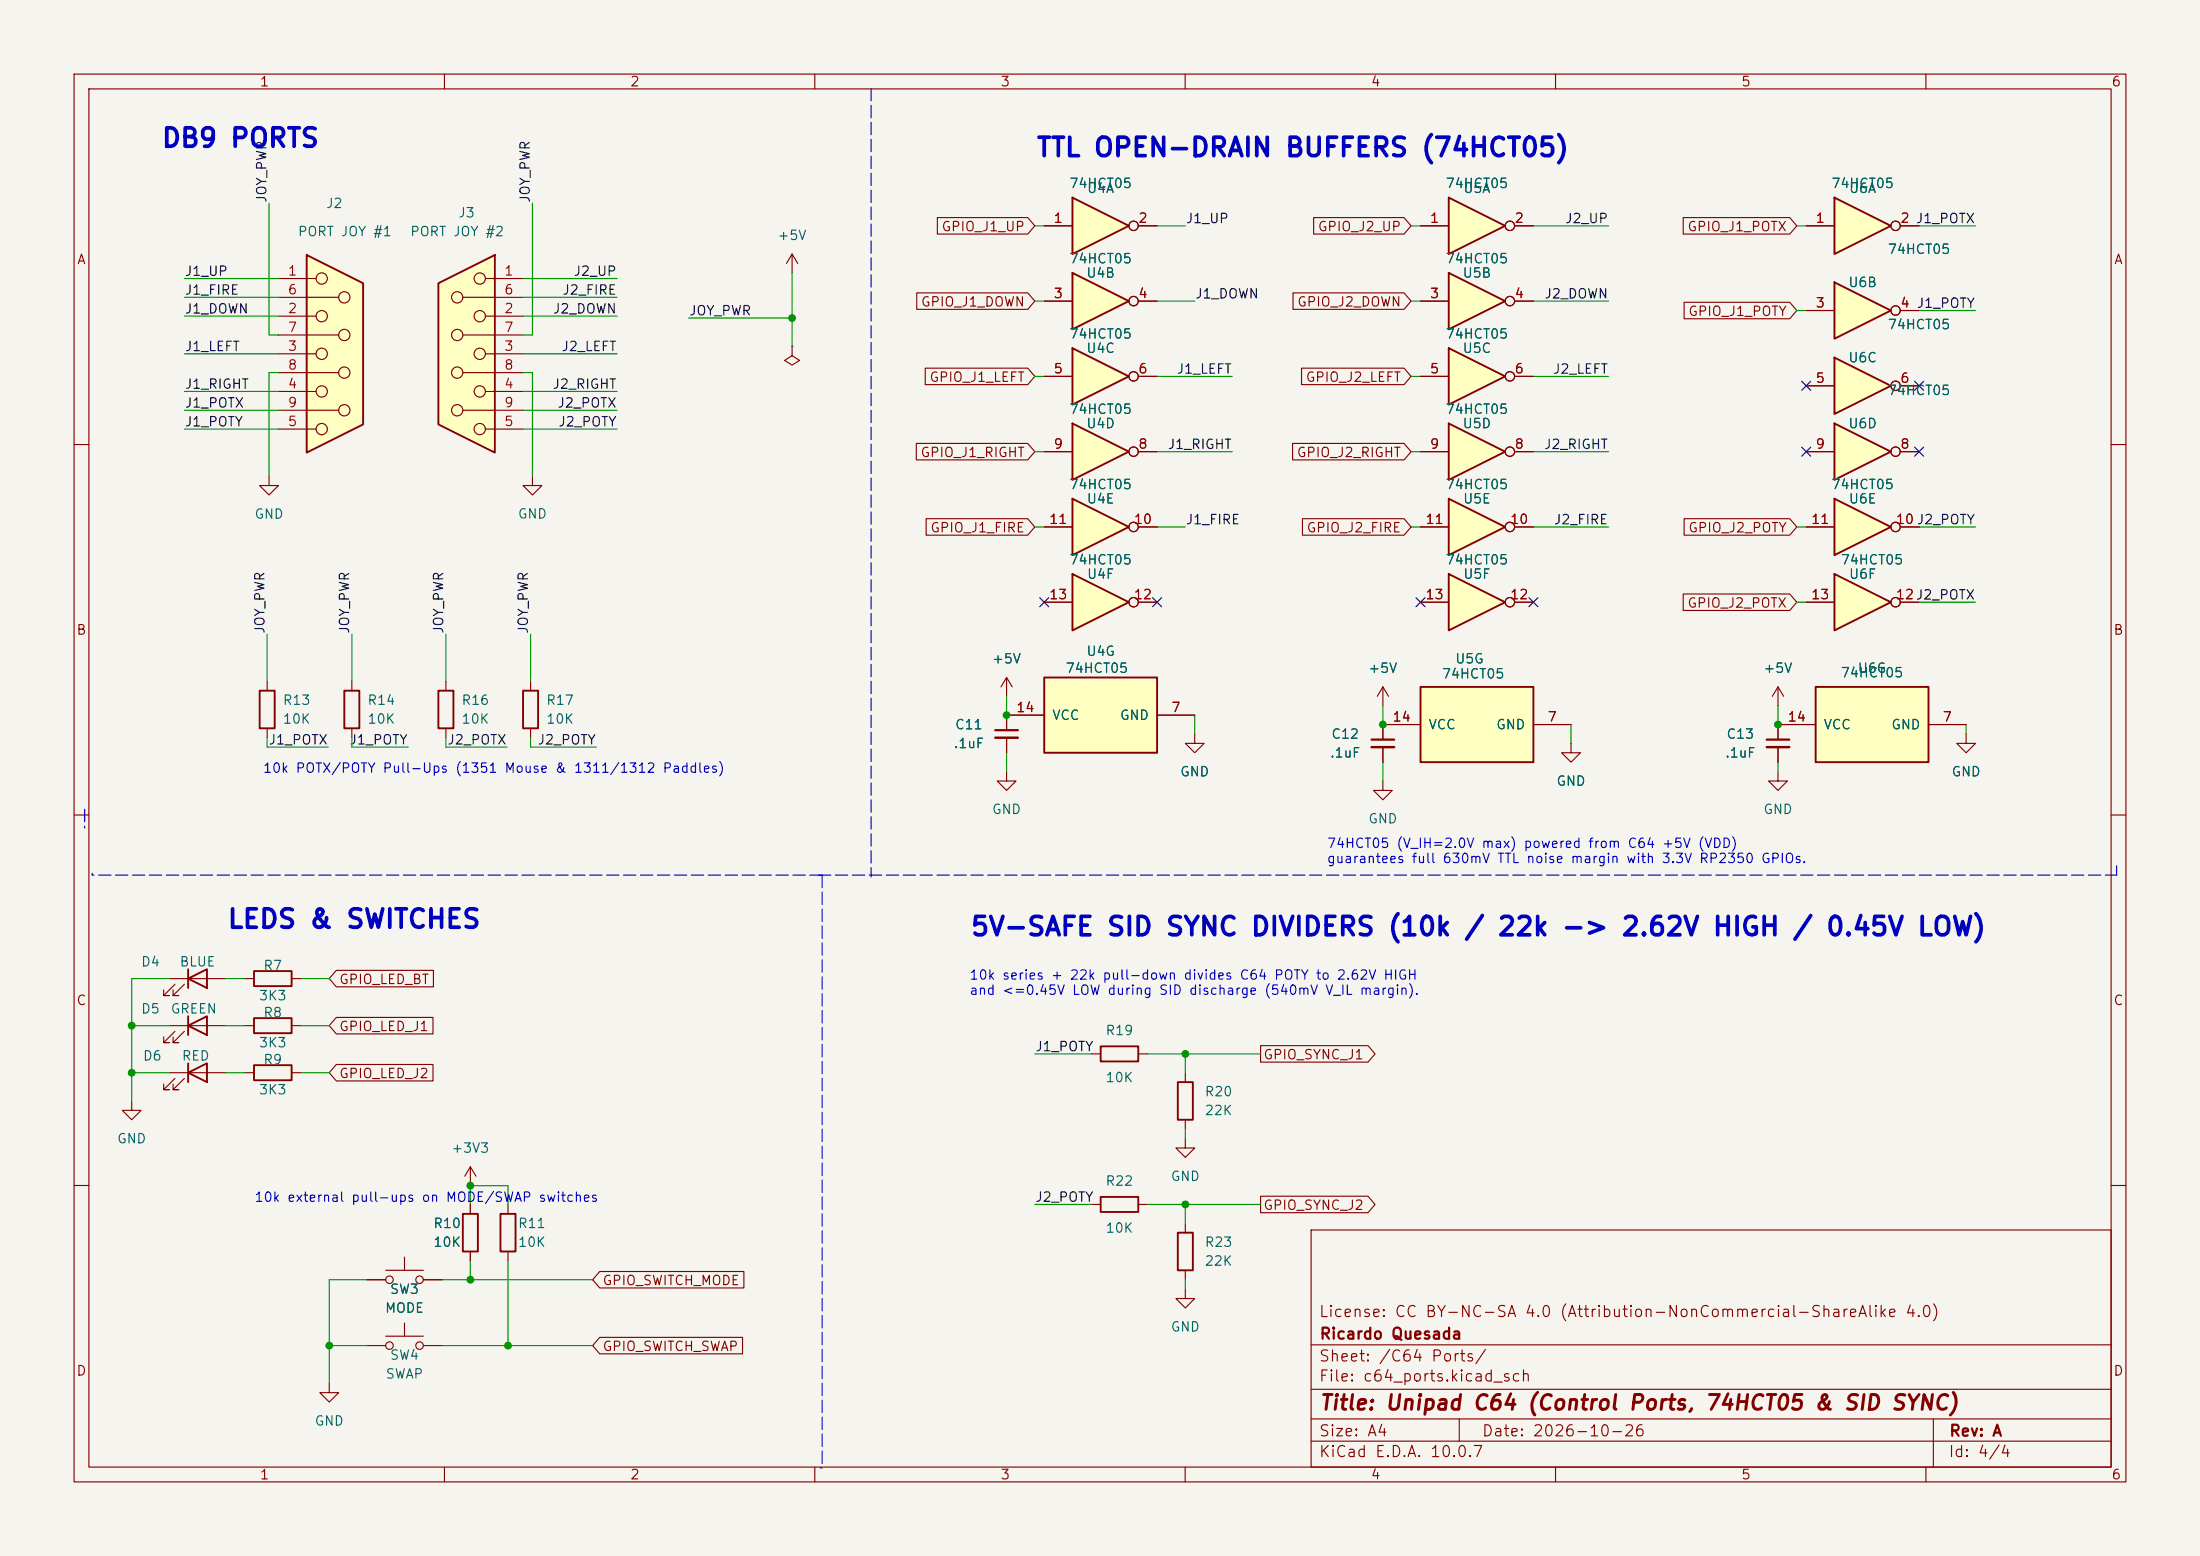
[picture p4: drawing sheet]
<svg xmlns="http://www.w3.org/2000/svg" width="297mm" height="210mm" viewBox="0 0 297 210" stroke-linecap="round" stroke-linejoin="round" font-family="sans-serif">
<path d="M0 0h297v210h-297z" fill="#f5f4ef" stroke="#f5f4ef" stroke-width=".14"/>
<g fill="none" stroke="#840000" stroke-width=".15">
<path d="M10 10h277v190h-277zM12 12h273v186h-273zM60 10v2M110 10v2M160 10v2M210 10v2M260 10v2M10 60h2M285 60h2M10 110h2M285 110h2M10 160h2"/>
<path d="M177 166h108v32h-108zM285 160h2M60 198v2M110 198v2M160 198v2M177 194.5h108M177 191.5h108M177 187.5h108M177 181.5h108M197 191.5v3M210 198v2M260 198v2"/>
<path d="M261 191.5v6.5"/>
</g>
<path d="M247.6 26.7l7.7 3.8-7.7 3.8z" fill="#ffffc2"/>
<path d="M247.6 26.7l7.7 3.8-7.7 3.8z" fill="none" stroke="#840000" stroke-width=".25"/>
<g fill="none" stroke="#840000" stroke-width=".15">
<path d="M243.8 30.5h3.8M256.5 30.5h2.6"/>
<circle cx="255.9" cy="30.5" r=".63"/>
</g>
<path d="M247.6 38.1l7.7 3.8-7.7 3.8z" fill="#ffffc2"/>
<path d="M247.6 38.1l7.7 3.8-7.7 3.8z" fill="none" stroke="#840000" stroke-width=".25"/>
<g fill="none" stroke="#840000" stroke-width=".15">
<path d="M106.9 34.3l-.7 1.3M106.9 34.3l.8 1.3M106.9 34.3v2.5M243.8 41.9h3.8M256.5 41.9h2.6M186.7 92.7v2.6M186.7 97.8v2M186.7 92.7l-.8 1.3M186.7 92.7l.8 1.3M240 92.7l-.7 1.3M240 92.7l.8 1.3M240 92.7v2.6"/>
<path d="M240 97.8v2M186.7 100.8v2.1M240 104.1v1.3h1.3l-1.3 1.3-1.2-1.3h1.2M240 100.8v2.1"/>
<circle cx="255.9" cy="41.9" r=".63"/>
</g>
<path d="M185.2 99.8h3M238.5 99.8h3.1" fill="none" stroke="#840000" stroke-width=".3"/>
<path d="M185.2 100.8h3M238.5 100.8h3.1" fill="none" stroke="#840000" stroke-width=".33"/>
<path d="M195.6 67.3l7.6 3.8-7.6 3.8z" fill="#ffffc2"/>
<path d="M195.6 67.3l7.6 3.8-7.6 3.8z" fill="none" stroke="#840000" stroke-width=".25"/>
<g fill="none" stroke="#840000" stroke-width=".15">
<path d="M191.8 71.1h3.8M204.5 71.1h2.5M17.8 148.6v1.3h1.2l-1.2 1.2-1.3-1.2h1.3"/>
<circle cx="203.8" cy="71.1" r=".63"/>
</g>
<path d="M195.6 77.5l7.6 3.8-7.6 3.8z" fill="#ffffc2"/>
<g fill="none" stroke="#840000" stroke-width=".25">
<path d="M195.6 77.5l7.6 3.8-7.6 3.8zM25.4 138.4l2.5-1.2v2.5zM25.4 132.1l2.5-1.3v2.6zM25.4 130.8v2.6M25.4 137.2v2.5M34.3 137.4h5.1v2h-5.1zM34.3 131.1h5.1v2h-5.1zM25.4 144.8l2.5-1.3v2.6zM25.4 143.5v2.6M34.3 143.8h5.1v2h-5.1zM148.6 141.2h5.1v2.1h-5.1zM159 146.1h2v5h-2z"/>
<path d="M62.5 163.8h2v5.1h-2zM67.6 163.8h2v5.1h-2zM148.6 161.5h5.1v2.1h-5.1z"/>
</g>
<g fill="none" stroke="#840000" stroke-width=".15">
<path d="M191.8 81.3h3.8M204.5 81.3h2.5M22.9 138.4h7.6M22.9 132.1h7.6M23.6 139.2l-1.5 1.5h.8h-.8v-.7M23.6 132.8l-1.5 1.6h.8h-.8v-.8M24.9 139.2l-1.5 1.5h.7h-.7v-.7M24.9 132.8l-1.5 1.6h.7h-.7v-.8M33 138.4h1.3M33 132.1h1.3M39.4 138.4h1.2M39.4 132.1h1.2"/>
<path d="M22.9 144.8h7.6M23.6 145.5l-1.5 1.6h.8h-.8v-.8M24.9 145.5l-1.5 1.6h.7h-.7v-.8M33 144.8h1.3M39.4 144.8h1.2M63.5 157.5l-.8 1.3M63.5 157.5l.8 1.3M63.5 157.5v2.5M147.3 142.2h1.3M153.7 142.2h1.2M160 153.7v1.2h1.3l-1.3 1.3-1.3-1.3h1.3M160 144.8v1.3"/>
<path d="M160 151.1v1.3M49.5 172.7h2.6M52.1 171.5h5M54.6 169.7v1.8M54.6 178.6v1.7M57.1 172.7h2.6M63.5 162.6v1.2M63.5 168.9v1.3M68.6 162.6v1.2M68.6 168.9v1.3M147.3 162.6h1.3M153.7 162.6h1.2"/>
<path d="M44.4 186.7v1.3h1.3l-1.3 1.2-1.2-1.2h1.2M49.5 181.6h2.6M52.1 180.3h5M57.1 181.6h2.6"/>
<circle cx="203.8" cy="81.3" r=".63"/>
<circle cx="52.6" cy="172.7" r=".51"/>
<circle cx="56.6" cy="172.7" r=".51"/>
<circle cx="52.6" cy="181.6" r=".51"/>
<circle cx="56.6" cy="181.6" r=".51"/>
</g>
<path d="M141 91.4h15.2v10.2h-15.2z" fill="#ffffc2"/>
<path d="M141 91.4h15.2v10.2h-15.2z" fill="none" stroke="#840000" stroke-width=".25"/>
<path d="M135.9 91.4l-.8 1.3M135.9 91.4l.8 1.3M135.9 91.4v2.6M135.9 99.6v2M141 96.5h-5.1v2.1M156.2 96.5h5.1" fill="none" stroke="#840000" stroke-width=".15"/>
<path d="M134.4 98.6h3" fill="none" stroke="#840000" stroke-width=".3"/>
<path d="M134.4 99.6h3" fill="none" stroke="#840000" stroke-width=".33"/>
<path d="M191.8 92.7h15.2v10.2h-15.2z" fill="#ffffc2"/>
<path d="M191.8 92.7h15.2v10.2h-15.2z" fill="none" stroke="#840000" stroke-width=".25"/>
<path d="M186.7 97.8h5.1M207 97.8h5.1" fill="none" stroke="#840000" stroke-width=".15"/>
<path d="M144.8 36.8l7.6 3.8-7.6 3.9z" fill="#ffffc2"/>
<path d="M144.8 36.8l7.6 3.8-7.6 3.9z" fill="none" stroke="#840000" stroke-width=".25"/>
<g fill="none" stroke="#840000" stroke-width=".15">
<path d="M141 40.6h3.8M153.7 40.6h2.5"/>
<circle cx="153" cy="40.6" r=".63"/>
</g>
<path d="M195.6 47l7.6 3.8-7.6 3.8z" fill="#ffffc2"/>
<path d="M195.6 47l7.6 3.8-7.6 3.8z" fill="none" stroke="#840000" stroke-width=".25"/>
<g fill="none" stroke="#840000" stroke-width=".15">
<path d="M191.8 50.8h3.8M204.5 50.8h2.5"/>
<circle cx="203.8" cy="50.8" r=".63"/>
</g>
<path d="M195.6 57.2l7.6 3.8-7.6 3.8z" fill="#ffffc2"/>
<path d="M195.6 57.2l7.6 3.8-7.6 3.8z" fill="none" stroke="#840000" stroke-width=".25"/>
<g fill="none" stroke="#840000" stroke-width=".15">
<path d="M191.8 61h3.8M204.5 61h2.5"/>
<circle cx="203.8" cy="61" r=".63"/>
</g>
<path d="M195.6 26.7l7.6 3.8-7.6 3.8z" fill="#ffffc2"/>
<path d="M195.6 26.7l7.6 3.8-7.6 3.8z" fill="none" stroke="#840000" stroke-width=".25"/>
<g fill="none" stroke="#840000" stroke-width=".15">
<path d="M191.8 30.5h3.8M204.5 30.5h2.5"/>
<circle cx="203.8" cy="30.5" r=".63"/>
</g>
<path d="M195.6 36.8l7.6 3.8-7.6 3.9z" fill="#ffffc2"/>
<path d="M195.6 36.8l7.6 3.8-7.6 3.9z" fill="none" stroke="#840000" stroke-width=".25"/>
<g fill="none" stroke="#840000" stroke-width=".15">
<path d="M191.8 40.6h3.8M204.5 40.6h2.5"/>
<circle cx="203.8" cy="40.6" r=".63"/>
</g>
<path d="M247.6 57.2l7.7 3.8-7.7 3.8z" fill="#ffffc2"/>
<path d="M247.6 57.2l7.7 3.8-7.7 3.8z" fill="none" stroke="#840000" stroke-width=".25"/>
<g fill="none" stroke="#840000" stroke-width=".15">
<path d="M243.8 61h3.8M256.5 61h2.6"/>
<circle cx="255.9" cy="61" r=".63"/>
</g>
<path d="M247.6 48.3l7.7 3.8-7.7 3.8z" fill="#ffffc2"/>
<path d="M247.6 48.3l7.7 3.8-7.7 3.8zM35.1 93.2h2v5.1h-2zM46.5 93.2h2v5.1h-2zM59.2 93.2h2v5.1h-2z" fill="none" stroke="#840000" stroke-width=".25"/>
<g fill="none" stroke="#840000" stroke-width=".15">
<path d="M243.8 52.1h3.8M256.5 52.1h2.6M36.3 64.3v1.2h1.3l-1.3 1.3-1.2-1.3h1.2M36.1 91.9v1.3M36.1 98.3v1.3M47.5 91.9v1.3M47.5 98.3v1.3M60.2 91.9v1.3M60.2 98.3v1.3"/>
<circle cx="255.9" cy="52.1" r=".63"/>
</g>
<path d="M247.6 67.3l7.7 3.8-7.7 3.8z" fill="#ffffc2"/>
<path d="M247.6 67.3l7.7 3.8-7.7 3.8z" fill="none" stroke="#840000" stroke-width=".25"/>
<g fill="none" stroke="#840000" stroke-width=".15">
<path d="M243.8 71.1h3.8M256.5 71.1h2.6M186.7 105.4v1.3h1.3l-1.3 1.3-1.3-1.3h1.3"/>
<circle cx="255.9" cy="71.1" r=".63"/>
</g>
<path d="M144.8 47l7.6 3.8-7.6 3.8z" fill="#ffffc2"/>
<path d="M144.8 47l7.6 3.8-7.6 3.8z" fill="none" stroke="#840000" stroke-width=".25"/>
<g fill="none" stroke="#840000" stroke-width=".15">
<path d="M141 50.8h3.8M153.7 50.8h2.5"/>
<circle cx="153" cy="50.8" r=".63"/>
</g>
<path d="M247.6 77.5l7.7 3.8-7.7 3.8z" fill="#ffffc2"/>
<path d="M247.6 77.5l7.7 3.8-7.7 3.8zM159 166.4h2v5.1h-2z" fill="none" stroke="#840000" stroke-width=".25"/>
<g fill="none" stroke="#840000" stroke-width=".15">
<path d="M243.8 81.3h3.8M256.5 81.3h2.6M212.1 100.3v1.3h1.3l-1.3 1.3-1.3-1.3h1.3M160 174v1.3h1.3l-1.3 1.2-1.3-1.2h1.3M160 165.1v1.3M160 171.5v1.2"/>
<circle cx="255.9" cy="81.3" r=".63"/>
</g>
<path d="M41.4 34.4l7.6 3.8v19.1l-7.6 3.8z" fill="#ffffc2"/>
<path d="M41.4 34.4l7.6 3.8v19.1l-7.6 3.8z" fill="none" stroke="#840000" stroke-width=".25"/>
<g fill="none" stroke="#840000" stroke-width=".15">
<path d="M37.6 37.6h5.1M37.6 40.1h8.1M37.6 42.7h5.1M37.6 45.2h8.1M37.6 47.8h5.1M37.6 50.3h8.1M37.6 52.8h5.1M37.6 55.4h8.1M37.6 57.9h5.1"/>
<circle cx="43.4" cy="37.6" r=".76"/>
<circle cx="43.4" cy="47.8" r=".76"/>
<circle cx="43.4" cy="52.8" r=".76"/>
<circle cx="43.4" cy="42.7" r=".76"/>
<circle cx="43.4" cy="57.9" r=".76"/>
<circle cx="46.5" cy="55.4" r=".76"/>
<circle cx="46.5" cy="45.2" r=".76"/>
<circle cx="46.5" cy="40.1" r=".76"/>
<circle cx="46.5" cy="50.3" r=".76"/>
</g>
<path d="M59.2 38.2l7.6-3.8v26.7l-7.6-3.8z" fill="#ffffc2"/>
<path d="M59.2 38.2l7.6-3.8v26.7l-7.6-3.8z" fill="none" stroke="#840000" stroke-width=".25"/>
<g fill="none" stroke="#840000" stroke-width=".15">
<path d="M65.5 37.6h5.1M62.5 40.1h8.1M62.5 45.2h8.1M62.5 50.3h8.1M62.5 55.4h8.1M65.5 42.7h5.1M65.5 47.8h5.1M65.5 52.8h5.1M65.5 57.9h5.1M161.3 99.1v1.2h1.3l-1.3 1.3-1.3-1.3h1.3M135.9 104.1v1.3h1.3l-1.3 1.3-1.3-1.3h1.3"/>
<circle cx="64.8" cy="37.6" r=".76"/>
<circle cx="61.7" cy="40.1" r=".76"/>
<circle cx="61.7" cy="45.2" r=".76"/>
<circle cx="61.7" cy="50.3" r=".76"/>
<circle cx="61.7" cy="55.4" r=".76"/>
<circle cx="64.8" cy="42.7" r=".76"/>
<circle cx="64.8" cy="57.9" r=".76"/>
<circle cx="64.8" cy="52.8" r=".76"/>
<circle cx="64.8" cy="47.8" r=".76"/>
</g>
<path d="M144.8 77.5l7.6 3.8-7.6 3.8z" fill="#ffffc2"/>
<path d="M144.8 77.5l7.6 3.8-7.6 3.8z" fill="none" stroke="#840000" stroke-width=".25"/>
<g fill="none" stroke="#840000" stroke-width=".15">
<path d="M141 81.3h3.8M153.7 81.3h2.5"/>
<circle cx="153" cy="81.3" r=".63"/>
</g>
<path d="M144.8 67.3l7.6 3.8-7.6 3.8z" fill="#ffffc2"/>
<path d="M144.8 67.3l7.6 3.8-7.6 3.8z" fill="none" stroke="#840000" stroke-width=".25"/>
<g fill="none" stroke="#840000" stroke-width=".15">
<path d="M141 71.1h3.8M153.7 71.1h2.5"/>
<circle cx="153" cy="71.1" r=".63"/>
</g>
<path d="M144.8 57.2l7.6 3.8-7.6 3.8z" fill="#ffffc2"/>
<path d="M144.8 57.2l7.6 3.8-7.6 3.8z" fill="none" stroke="#840000" stroke-width=".25"/>
<g fill="none" stroke="#840000" stroke-width=".15">
<path d="M141 61h3.8M153.7 61h2.5"/>
<circle cx="153" cy="61" r=".63"/>
</g>
<path d="M245.1 92.7h15.2v10.2h-15.2z" fill="#ffffc2"/>
<path d="M245.1 92.7h15.2v10.2h-15.2z" fill="none" stroke="#840000" stroke-width=".25"/>
<path d="M240 97.8h5.1M260.3 97.8h5.1" fill="none" stroke="#840000" stroke-width=".15"/>
<path d="M144.8 26.7l7.6 3.8-7.6 3.8z" fill="#ffffc2"/>
<path d="M144.8 26.7l7.6 3.8-7.6 3.8zM70.6 93.2h2v5.1h-2z" fill="none" stroke="#840000" stroke-width=".25"/>
<g fill="none" stroke="#840000" stroke-width=".15">
<path d="M123.8 39.5h14.9l1 1.1-1 1.2h-14.9zM126.5 29.4h12.2l1 1.1-1 1.1h-12.2zM141 30.5h3.8M153.7 30.5h2.5M174.6 39.5h14.9l1 1.1-1 1.2h-14.9zM177.3 29.4h12.2l1 1.1-1 1.1h-12.2zM191.8 30.5h3.8M204.5 30.5h2.5M227.2 29.4h14.4l1 1.1-1 1.1h-14.4zM243.8 30.5h3.8M256.5 30.5h2.6M106.9 46.7v1.3l1 .6-1 .7-1-.7 1-.6"/>
<path d="M106.9 46.7h.1M123.7 59.8h15l1 1.2-1 1.1h-15zM124.9 49.7h13.8l1 1.1-1 1.1h-13.8zM141 50.8h3.8M141 40.6h3.8M153.7 50.8h2.5M153.7 40.6h2.5M174.5 59.8h15l1 1.2-1 1.1h-15zM175.7 49.7h13.8l1 1.1-1 1.1h-13.8zM191.8 50.8h3.8M191.8 40.6h3.8M204.5 50.8h2.5"/>
<path d="M204.5 40.6h2.5M227.4 40.8h14.2l1 1.1-1 1.1h-14.2zM243.8 52.1h3.8M243.8 41.9h3.8M256.5 52.1h2.6M256.5 41.9h2.6M71.9 64.3v1.2h1.3l-1.3 1.3-1.3-1.3h1.3M125 70h13.7l1 1.1-1 1.1h-13.7zM141 71.1h3.8M141 61h3.8M153.7 71.1h2.5M153.7 61h2.5"/>
<path d="M175.8 70h13.7l1 1.1-1 1.1h-13.7zM191.8 71.1h3.8M191.8 61h3.8M204.5 71.1h2.5M204.5 61h2.5M227.4 70h14.2l1 1.1-1 1.1h-14.2zM243.8 71.1h3.8M243.8 61h3.8M256.5 71.1h2.6M256.5 61h2.6M71.6 91.9v1.3M71.6 98.3v1.3"/>
<path d="M135.9 99.6v2M141 96.5h-5.1v2.1M141 81.3h3.8M153.7 81.3h2.5M156.2 96.5h5.1M191.8 97.8h-5.1v2M191.8 81.3h3.8M204.5 81.3h2.5M207 97.8h5.1M227.2 80.2h14.4l1 1.1-1 1.1h-14.4zM243.8 81.3h3.8M245.1 97.8h-5.1v2"/>
<path d="M256.5 81.3h2.6M260.3 97.8h5.1M265.4 99.1v1.2h1.3l-1.3 1.3-1.2-1.3h1.2M186.7 100.8v2.1M240 100.8v2.1M45.4 137.3h13.1v2.2h-13.1l-1-1.1zM45.4 131h13.1v2.2h-13.1l-1-1.1zM45.4 143.7h13.1v2.2h-13.1l-1-1.1zM170.2 141.1h14.5l.9 1.1-.9 1.2h-14.5zM49.5 172.7h2.6M57.1 172.7h2.6M63.5 162.6v1.2"/>
<path d="M63.5 168.9v1.3M81 171.6h19.4v2.2h-19.4l-1-1.1zM170.2 161.4h14.5l.9 1.2-.9 1.1h-14.5zM81 180.5h19.2v2.2h-19.2l-1-1.1z"/>
<circle cx="153" cy="30.5" r=".63"/>
<circle cx="203.8" cy="30.5" r=".63"/>
<circle cx="255.9" cy="30.5" r=".63"/>
<circle cx="153" cy="50.8" r=".63"/>
<circle cx="153" cy="40.6" r=".63"/>
<circle cx="203.8" cy="40.6" r=".63"/>
<circle cx="203.8" cy="50.8" r=".63"/>
<circle cx="255.9" cy="52.1" r=".63"/>
<circle cx="255.9" cy="41.9" r=".63"/>
<circle cx="153" cy="71.1" r=".63"/>
<circle cx="153" cy="61" r=".63"/>
<circle cx="203.8" cy="71.1" r=".63"/>
<circle cx="203.8" cy="61" r=".63"/>
<circle cx="255.9" cy="71.1" r=".63"/>
<circle cx="255.9" cy="61" r=".63"/>
<circle cx="153" cy="81.3" r=".63"/>
<circle cx="203.8" cy="81.3" r=".63"/>
<circle cx="255.9" cy="81.3" r=".63"/>
</g>
<path d="M117.6 11.9v106.5M11.4 109.2v2.6M12.4 117.9v.2M110.5 118.1h175.2M111 118.1v80M111 118.1h-98.6M285.7 116.8v1.3M110.7 198.1h.3" fill="none" stroke="#0000c2" stroke-width=".15" stroke-dasharray="1.7 .6"/>
<g fill="none" stroke="#009600" stroke-width=".15">
<path d="M24.9 37.6h12.7M36.3 27.4v17.8h1.3M70.6 37.6h12.7M71.9 27.4v17.8h-1.3M106.9 36.8v9.9M139.7 30.5h1.3M156.2 30.5h3.8M190.5 30.5h1.3M207 30.5h10.2M242.6 30.5h1.2M259.1 30.5h7.6M24.9 52.8h12.7"/>
<path d="M24.9 57.9h12.7M24.9 55.4h12.7M24.9 47.8h12.7M24.9 42.7h12.7M24.9 40.1h12.7M37.6 50.3h-1.3v14M70.6 52.8h12.7M70.6 57.9h12.7M70.6 50.3h1.3v14M70.6 55.4h12.7M70.6 47.8h12.7M70.6 42.7h12.7"/>
<path d="M70.6 40.1h12.7M93 42.9h13.9M139.7 40.6h1.3M139.7 50.8h1.3M156.2 40.6h5.1M156.2 50.8h10.2M190.5 40.6h1.3M190.5 50.8h1.3M207 40.6h10.2M207 50.8h10.2M242.6 41.9h1.2M259.1 41.9h7.6"/>
<path d="M139.7 71.1h1.3M139.7 61h1.3M156.2 71.1h3.8M156.2 61h10.2M190.5 71.1h1.3M190.5 61h1.3M207 71.1h10.2M207 61h10.2M242.6 71.1h1.2M259.1 71.1h7.6M36.1 85.6v6.3M36.1 99.6v1.2h8.2"/>
<path d="M47.5 85.6v6.3M47.5 99.6v1.2h7.6M60.2 99.6v1.2h8.3M60.2 85.6v6.3M71.6 99.6v1.2h8.9M71.6 85.6v6.3M135.9 94v2.5M161.3 96.5v2.6M186.7 95.3v2.5M212.1 97.8v2.5M240 95.3v2.5M242.6 81.3h1.2"/>
<path d="M259.1 81.3h7.6M265.4 97.8v1.3M135.9 101.6v2.5M186.7 102.9v2.5M240 102.9v1.2M17.8 138.4h5.1M22.9 132.1h-5.1v16.5M30.5 138.4h2.5M30.5 132.1h2.5M40.6 138.4h3.8M40.6 132.1h3.8M17.8 144.8h5.1"/>
<path d="M30.5 144.8h2.5M40.6 144.8h3.8M139.7 142.2h7.6M154.9 142.2h15.3M160 142.2v2.6M160 152.4v1.3M49.5 172.7h-5.1v14M59.7 172.7h20.3M63.5 162.6v-2.6h5.1v2.6M63.5 170.2v2.5M68.6 170.2v11.4M139.7 162.6h7.6"/>
<path d="M154.9 162.6h15.3M160 162.6v2.5M160 172.7v1.3M44.4 181.6h5.1M59.7 181.6h20.3"/>
</g>
<g fill="none" stroke="#000084" stroke-width=".15">
<path d="M243.2 51.5l1.2 1.2M244.4 51.5l-1.2 1.2M258.5 51.5l1.2 1.2M259.7 51.5l-1.2 1.2M243.2 60.4l1.2 1.2M244.4 60.4l-1.2 1.2M258.5 60.4l1.2 1.2M259.7 60.4l-1.2 1.2M140.4 80.7l1.2 1.2M141.6 80.7l-1.2 1.2M155.6 80.7l1.2 1.2M156.8 80.7l-1.2 1.2"/>
<path d="M191.2 80.7l1.2 1.2M192.4 80.7l-1.2 1.2M206.4 80.7l1.2 1.2M207.6 80.7l-1.2 1.2"/>
</g>
<g fill="#009600" stroke="#009600" stroke-width=".14">
<circle cx="17.8" cy="144.8" r=".46"/>
<circle cx="17.8" cy="138.4" r=".46"/>
<circle cx="160" cy="162.6" r=".46"/>
<circle cx="135.9" cy="96.5" r=".46"/>
<circle cx="160" cy="142.2" r=".46"/>
<circle cx="186.7" cy="97.8" r=".46"/>
<circle cx="106.9" cy="42.9" r=".46"/>
<circle cx="63.5" cy="160" r=".46"/>
<circle cx="44.4" cy="181.6" r=".46"/>
<circle cx="63.5" cy="172.7" r=".46"/>
<circle cx="68.6" cy="181.6" r=".46"/>
<circle cx="240" cy="97.8" r=".46"/>
</g>
<g font-size="2.5" fill="#0000c2">
<text x="21.7" y="20.5">DB9 PORTS</text>
<text x="139.8" y="21.8">TTL OPEN-DRAIN BUFFERS (74HCT05)</text>
<text x="30.6" y="125.9">LEDS &amp; SWITCHES</text>
<text x="130.9" y="126.9">5V-SAFE SID SYNC DIVIDERS (10k / 22k -&gt; 2.62V HIGH / 0.45V LOW)</text>
</g>
<text font-size="2" fill="#840000" x="178" y="190.8">Title: Unipad C64 (Control Ports, 74HCT05 &amp; SID SYNC)</text>
<g font-size="1.5" fill="#840000">
<text x="178" y="178.1">License: CC BY-NC-SA 4.0 (Attribution-NonCommercial-ShareAlike 4.0)</text>
<text x="178" y="184.1">Sheet: /C64 Ports/</text>
<text x="178" y="181.1">Ricardo Quesada</text>
<text x="178" y="186.8">File: c64_ports.kicad_sch</text>
<text x="178" y="197">KiCad E.D.A. 10.0.7</text>
<text x="178" y="194.2">Size: A4</text>
<text x="200" y="194.2">Date: 2026-10-26</text>
<text x="263" y="197">Id: 4/4</text>
<text x="263" y="194.2">Rev: A</text>
</g>
<g font-size="1.3" fill="#840000">
<text x="35" y="12">1</text>
<text x="85" y="12">2</text>
<text x="135" y="12">3</text>
<text x="185" y="12">4</text>
<text x="235" y="12">5</text>
<text x="285" y="12">6</text>
<text x="10.3" y="36">A</text>
<text x="127" y="31.5">GPIO_J1_UP</text>
<text x="177.8" y="31.5">GPIO_J2_UP</text>
<text x="227.7" y="31.5">GPIO_J1_POTX</text>
<text x="285.3" y="36">A</text>
<text x="124.2" y="41.7">GPIO_J1_DOWN</text>
<text x="175" y="41.7">GPIO_J2_DOWN</text>
<text x="227.8" y="43">GPIO_J1_POTY</text>
<text x="125.4" y="51.9">GPIO_J1_LEFT</text>
<text x="176.2" y="51.9">GPIO_J2_LEFT</text>
<text x="124.2" y="62">GPIO_J1_RIGHT</text>
<text x="175" y="62">GPIO_J2_RIGHT</text>
<text x="125.5" y="72.2">GPIO_J1_FIRE</text>
<text x="176.3" y="72.2">GPIO_J2_FIRE</text>
<text x="227.8" y="72.2">GPIO_J2_POTY</text>
<text x="227.7" y="82.3">GPIO_J2_POTX</text>
<text x="10.2" y="86">B</text>
<text x="285.2" y="86">B</text>
<text x="10.2" y="136">C</text>
<text x="45.7" y="133.1">GPIO_LED_BT</text>
<text x="285.2" y="136">C</text>
<text x="45.7" y="139.5">GPIO_LED_J1</text>
<text x="170.5" y="143.3">GPIO_SYNC_J1</text>
<text x="45.7" y="145.8">GPIO_LED_J2</text>
<text x="170.5" y="163.6">GPIO_SYNC_J2</text>
<text x="81.3" y="173.8">GPIO_SWITCH_MODE</text>
<text x="10.2" y="186">D</text>
<text x="81.3" y="182.7">GPIO_SWITCH_SWAP</text>
<text x="285.2" y="186">D</text>
<text x="35" y="200">1</text>
<text x="85" y="200">2</text>
<text x="135" y="200">3</text>
<text x="185" y="200">4</text>
<text x="235" y="200">5</text>
<text x="285" y="200">6</text>
</g>
<g font-size="1.3" fill="#0f0f0f">
<text x="36.3" y="27.5" transform="rotate(-90 36.3 27.5)">JOY_PWR</text>
<text x="71.8" y="27.5" transform="rotate(-90 71.8 27.5)">JOY_PWR</text>
<text x="160" y="30.4">J1_UP</text>
<text x="211.2" y="30.4">J2_UP</text>
<text x="24.9" y="37.6">J1_UP</text>
<text x="24.9" y="40.1">J1_FIRE</text>
<text x="75.8" y="40.1">J2_FIRE</text>
<text x="77.3" y="37.6">J2_UP</text>
<text x="161.3" y="40.6">J1_DOWN</text>
<text x="208.4" y="40.6">J2_DOWN</text>
<text x="24.9" y="47.7">J1_LEFT</text>
<text x="24.9" y="42.6">J1_DOWN</text>
<text x="74.6" y="42.6">J2_DOWN</text>
<text x="75.7" y="47.7">J2_LEFT</text>
<text x="92.9" y="42.9">JOY_PWR</text>
<text x="24.9" y="52.8">J1_RIGHT</text>
<text x="74.5" y="52.8">J2_RIGHT</text>
<text x="158.8" y="50.8">J1_LEFT</text>
<text x="209.6" y="50.8">J2_LEFT</text>
<text x="24.9" y="57.9">J1_POTY</text>
<text x="24.9" y="55.3">J1_POTX</text>
<text x="75.2" y="55.3">J2_POTX</text>
<text x="75.3" y="57.9">J2_POTY</text>
<text x="157.6" y="60.9">J1_RIGHT</text>
<text x="208.4" y="60.9">J2_RIGHT</text>
<text x="160" y="71.1">J1_FIRE</text>
<text x="209.7" y="71.1">J2_FIRE</text>
<text x="36" y="85.6" transform="rotate(-90 36 85.6)">JOY_PWR</text>
<text x="47.5" y="85.6" transform="rotate(-90 47.5 85.6)">JOY_PWR</text>
<text x="60.2" y="85.6" transform="rotate(-90 60.2 85.6)">JOY_PWR</text>
<text x="71.6" y="85.6" transform="rotate(-90 71.6 85.6)">JOY_PWR</text>
<text x="36.2" y="100.8">J1_POTX</text>
<text x="47.1" y="100.8">J1_POTY</text>
<text x="60.3" y="100.8">J2_POTX</text>
<text x="72.5" y="100.8">J2_POTY</text>
<text x="139.7" y="142.2">J1_POTY</text>
<text x="139.7" y="162.5">J2_POTY</text>
</g>
<g font-size="1.3" fill="#006464">
<text x="43.9" y="28.4">J2</text>
<text x="61.8" y="29.7">J3</text>
<text x="144.3" y="25.7">74HCT05</text>
<text x="146.6" y="26.4">U4A</text>
<text x="195.1" y="25.7">74HCT05</text>
<text x="197.4" y="26.4">U5A</text>
<text x="247.1" y="25.7">74HCT05</text>
<text x="249.5" y="26.4">U6A</text>
<text x="40.1" y="32.2">PORT JOY #1</text>
<text x="55.3" y="32.2">PORT JOY #2</text>
<text x="104.9" y="32.7">+5V</text>
<text x="144.3" y="35.9">74HCT05</text>
<text x="195.1" y="35.9">74HCT05</text>
<text x="254.7" y="34.6">74HCT05</text>
<text x="146.6" y="37.8">U4B</text>
<text x="197.4" y="37.8">U5B</text>
<text x="249.4" y="39.1">U6B</text>
<text x="144.3" y="46">74HCT05</text>
<text x="146.6" y="48">U4C</text>
<text x="195.1" y="46">74HCT05</text>
<text x="197.4" y="48">U5C</text>
<text x="254.7" y="44.8">74HCT05</text>
<text x="249.4" y="49.2">U6C</text>
<text x="254.7" y="53.6">74HCT05</text>
<text x="144.3" y="56.2">74HCT05</text>
<text x="146.6" y="58.1">U4D</text>
<text x="195.1" y="56.2">74HCT05</text>
<text x="197.4" y="58.1">U5D</text>
<text x="249.4" y="58.1">U6D</text>
<text x="34.3" y="70.3">GND</text>
<text x="69.8" y="70.3">GND</text>
<text x="144.3" y="66.3">74HCT05</text>
<text x="146.6" y="68.3">U4E</text>
<text x="195.1" y="66.3">74HCT05</text>
<text x="197.4" y="68.3">U5E</text>
<text x="247.1" y="66.3">74HCT05</text>
<text x="249.5" y="68.3">U6E</text>
<text x="144.3" y="76.5">74HCT05</text>
<text x="195.1" y="76.5">74HCT05</text>
<text x="248.4" y="76.5">74HCT05</text>
<text x="146.6" y="78.4">U4F</text>
<text x="197.4" y="78.4">U5F</text>
<text x="249.5" y="78.4">U6F</text>
<text x="133.8" y="89.9">+5V</text>
<text x="146.6" y="88.8">U4G</text>
<text x="196.4" y="89.9">U5G</text>
<text x="38.1" y="95.5">R13</text>
<text x="49.5" y="95.5">R14</text>
<text x="62.2" y="95.5">R16</text>
<text x="73.6" y="95.5">R17</text>
<text x="143.8" y="91.1">74HCT05</text>
<text x="184.6" y="91.1">+5V</text>
<text x="194.6" y="91.9">74HCT05</text>
<text x="238" y="91.1">+5V</text>
<text x="248.4" y="91.7">74HCT05</text>
<text x="250.7" y="91.1">U6G</text>
<text x="38.1" y="98">10K</text>
<text x="49.5" y="98">10K</text>
<text x="62.2" y="98">10K</text>
<text x="73.6" y="98">10K</text>
<text x="128.7" y="101.3">.1uF</text>
<text x="128.8" y="98.8">C11</text>
<text x="142" y="97.5">VCC</text>
<text x="151.1" y="97.5">GND</text>
<text x="179.6" y="100">C12</text>
<text x="192.8" y="98.8">VCC</text>
<text x="201.9" y="98.8">GND</text>
<text x="233" y="100">C13</text>
<text x="246.1" y="98.8">VCC</text>
<text x="255.2" y="98.8">GND</text>
<text x="159.2" y="105.1">GND</text>
<text x="179.5" y="102.6">.1uF</text>
<text x="210" y="106.4">GND</text>
<text x="232.8" y="102.6">.1uF</text>
<text x="263.4" y="105.1">GND</text>
<text x="133.8" y="110.2">GND</text>
<text x="184.6" y="111.5">GND</text>
<text x="238" y="110.2">GND</text>
<text x="19" y="130.8">D4</text>
<text x="24.2" y="130.8">BLUE</text>
<text x="35.5" y="131.3">R7</text>
<text x="19" y="137.1">D5</text>
<text x="23" y="137.1">GREEN</text>
<text x="34.9" y="135.3">3K3</text>
<text x="35.5" y="137.6">R8</text>
<text x="19.2" y="143.5">D6</text>
<text x="24.4" y="143.5">RED</text>
<text x="34.9" y="141.7">3K3</text>
<text x="35.5" y="144">R9</text>
<text x="149.2" y="140">R19</text>
<text x="34.9" y="148">3K3</text>
<text x="149.2" y="146.4">10K</text>
<text x="162.5" y="148.3">R20</text>
<text x="15.7" y="154.6">GND</text>
<text x="60.8" y="155.9">+3V3</text>
<text x="162.5" y="150.8">22K</text>
<text x="149.2" y="160.3">R22</text>
<text x="158" y="159.7">GND</text>
<text x="58.4" y="166.1">R10</text>
<text x="69.8" y="166.1">R11</text>
<text x="149.2" y="166.7">10K</text>
<text x="58.4" y="168.6">10K</text>
<text x="69.8" y="168.6">10K</text>
<text x="162.5" y="168.6">R23</text>
<text x="162.5" y="171.1">22K</text>
<text x="51.9" y="177.5">MODE</text>
<text x="52.5" y="175">SW3</text>
<text x="52.5" y="183.8">SW4</text>
<text x="158" y="180">GND</text>
<text x="52" y="186.4">SWAP</text>
<text x="42.4" y="192.7">GND</text>
</g>
<g font-size="1.3" fill="#a90000">
<text x="142.1" y="30.4">1</text>
<text x="153.6" y="30.4">2</text>
<text x="192.9" y="30.4">1</text>
<text x="204.4" y="30.4">2</text>
<text x="245" y="30.4">1</text>
<text x="256.4" y="30.4">2 J1_POTX</text>
<text x="256.4" y="30.4">2</text>
<text x="38.8" y="37.5">1</text>
<text x="38.8" y="40">6</text>
<text x="68" y="37.5">1</text>
<text x="68" y="40">6</text>
<text x="142.1" y="40.6">3</text>
<text x="153.6" y="40.6">4</text>
<text x="192.9" y="40.6">3</text>
<text x="204.4" y="40.6">4</text>
<text x="245" y="41.8">3</text>
<text x="256.4" y="41.8">4 J1_POTY</text>
<text x="256.4" y="41.8">4</text>
<text x="38.8" y="42.6">2</text>
<text x="38.8" y="47.7">3</text>
<text x="38.8" y="45.1">7</text>
<text x="68" y="42.6">2</text>
<text x="68" y="47.7">3</text>
<text x="68" y="45.1">7</text>
<text x="38.8" y="52.7">4</text>
<text x="38.8" y="50.2">8</text>
<text x="68" y="52.7">4</text>
<text x="68" y="50.2">8</text>
<text x="142.1" y="50.7">5</text>
<text x="153.6" y="50.7">6</text>
<text x="192.9" y="50.7">5</text>
<text x="204.4" y="50.7">6</text>
<text x="245" y="52">5</text>
<text x="256.4" y="52">6</text>
<text x="38.8" y="57.8">5</text>
<text x="38.8" y="55.3">9</text>
<text x="68" y="57.8">5</text>
<text x="68" y="55.3">9</text>
<text x="142.1" y="60.9">9</text>
<text x="153.6" y="60.9">8</text>
<text x="192.9" y="60.9">9</text>
<text x="204.4" y="60.9">8</text>
<text x="245" y="60.9">9</text>
<text x="256.4" y="60.9">8</text>
<text x="141.5" y="71">11</text>
<text x="153" y="71">10</text>
<text x="192.3" y="71">11</text>
<text x="203.8" y="71">10</text>
<text x="244.4" y="71">11</text>
<text x="255.8" y="71">10J2_POTY</text>
<text x="255.8" y="71">10</text>
<text x="141.5" y="81.2">13</text>
<text x="153" y="81.2">12</text>
<text x="192.3" y="81.2">13</text>
<text x="203.8" y="81.2">12</text>
<text x="244.4" y="81.2">13</text>
<text x="255.8" y="81.2">12J2_POTX</text>
<text x="255.8" y="81.2">12</text>
<text x="137.1" y="96.4">14</text>
<text x="158" y="96.4">7</text>
<text x="187.9" y="97.7">14</text>
<text x="208.8" y="97.7">7</text>
<text x="241.2" y="97.7">14</text>
<text x="262.2" y="97.7">7</text>
</g>
<g font-size="1.3" fill="#0000c2">
<text x="35.4" y="104.6">10k POTX/POTY Pull-Ups (1351 Mouse &amp; 1311/1312 Paddles)</text>
<text x="179" y="114.8">74HCT05 (V_IH=2.0V max) powered from C64 +5V (VDD)</text>
<text x="179" y="116.8">guarantees full 630mV TTL noise margin with 3.3V RP2350 GPIOs.</text>
<text x="130.8" y="132.5">10k series + 22k pull-down divides C64 POTY to 2.62V HIGH</text>
<text x="130.8" y="134.6">and &lt;=0.45V LOW during SID discharge (540mV V_IL margin).</text>
<text x="34.3" y="162.5">10k external pull-ups on MODE/SWAP switches</text>
</g>
</svg>
